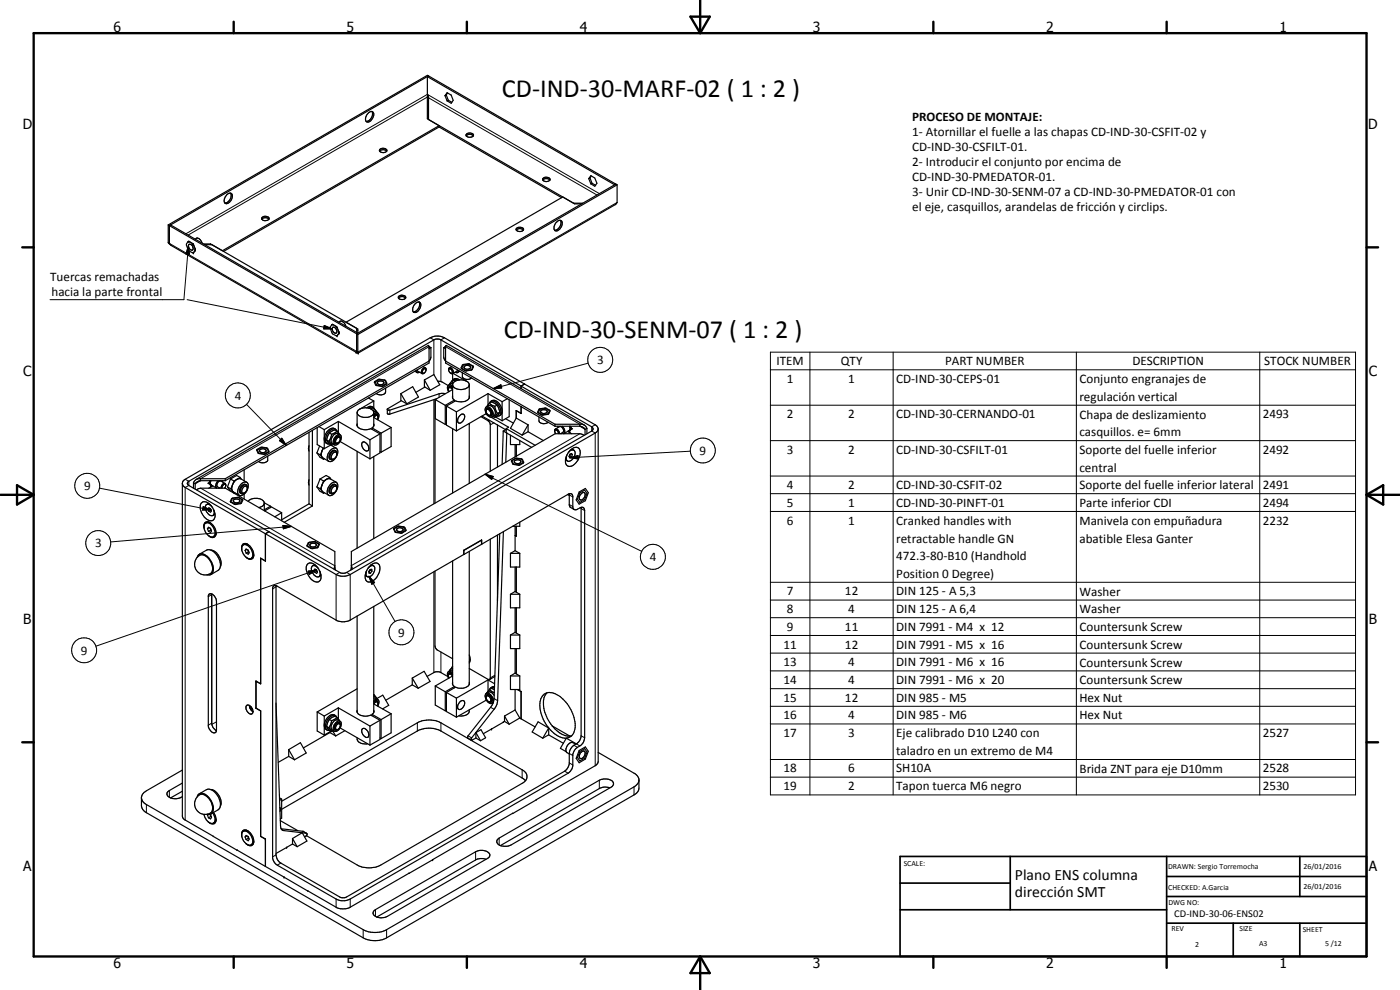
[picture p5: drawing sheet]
<svg xmlns="http://www.w3.org/2000/svg" width="420mm" height="297mm" viewBox="0 0 420 297" stroke-linecap="round" stroke-linejoin="round" font-family="sans-serif">
<g fill="none" stroke="#000" stroke-width=".35">
<path d="M110.6 33.9a.88 .88 0 0 1 1.1-.4 .88 .88 0 0 1 .5 1.1 1.94 1.94 0 0 1-2.2 1.9 1.98 1.98 0 0 1 .6-2.6zM111.6 33.4a2.17 2.17 0 0 1-1.7 3M128.3 23v5.3l.3 .9v6.7l43.5 25.1h2.8M128.3 23l56.2 32.5 .3-.3M128.3 29v6.6l3.5 2.1M128.4 28.6l-.1 .5M128.6 22.8l-.3 .2M128.6 22.8l56.2 32.4M128.6 22.8l-77.8 44.9M128.6 22.8l-.3-.2-77.8 44.9M131.8 38.1l36.8 21.2M131.8 37.7l-65.1 37.5-3.5-2"/>
<path d="M131.8 37.7v.4M131.8 38.1l-64.7 37.3M133.6 28.7l.6-.9 1.2 .7 .6 1.6-.6 .9-1.2-.7M133.6 28.7l.6 1.6M133.9 28.5l-.3 .2M133.9 28.5l.6 1.6M134.3 27.9l-.4 .6M134.5 30.1l1.1 .6M134.5 30.1l-.3 .2M68.1 58.3a.86 .86 0 0 1 1-.4 .86 .86 0 0 1 .7 .9 1.96 1.96 0 0 1-2.2 2.2 1.98 1.98 0 0 1 .5-2.7zM69.2 58a2.17 2.17 0 0 1-1.7 2.9M113.9 45.3a1.52 1.52 0 0 1 2.2 0"/>
<path d="M114 44.8a1.33 1.33 0 0 1 2.1 .5 1.2 1.2 0 0 1-1.2 .6 1.2 1.2 0 0 1-1-.9zM139.9 40.7a1.5 1.5 0 0 0 2.2 .1M139.9 40.7a1.2 1.2 0 0 1 1-.9 1.2 1.2 0 0 1 1.2 .6v.4M139.9 40.8a1.47 1.47 0 0 1 2.2 0M162.9 54l.7-.4h.7l.7 .4M162.9 53.6a1.2 1.2 0 0 1 1.2-.5 1.2 1.2 0 0 1 .9 .9 1.27 1.27 0 0 1-2.2-.3zM176.7 53.6l.6-.9 1.2 .7 .6 1.6-.6 .9-1.2-.7M176.7 53.6l.6 1.6M177.1 53.4l.6 1.6M177.1 53.4l-.4 .2M177.4 52.8l-.3 .6M177.7 55l1.1 .6"/>
<path d="M177.7 55l-.4 .2M184.8 55.2l-77.8 45M184.8 55.2l.4 .3M185.2 55.5v5.2l-.6 .7-77.1 44.4M185.2 55.5l-77.8 44.9M50.5 72.8l.5 .4M50.5 72.8l.3 .2M50.5 67.5v5.3M50.5 67.5l.3 .2M50.8 73l.1 .2M50.8 67.7l.4-.2 56.2 32.4M50.8 67.7v5.3"/>
<path d="M50.8 67.7l56.2 32.5M50.9 73.2l.5 .5 55.5 32M56.6 73.4a1.02 1.02 0 0 1 1.2 .4 1.02 1.02 0 0 1-.1 1.3 1.21 1.21 0 0 1-1.1-1.7zM57.8 73.1l-1.2-.7-.6 .8a2.47 2.47 0 0 0 2.1 2.7l.5-.8M57.8 73.1l.3 .3M58.1 73.4l.5 1.3M58.5 71.8a1.38 1.38 0 0 1 1.4-.1 1.38 1.38 0 0 1 .8 1.2M58.6 74.7v.4M58.6 74.7v.1M58.6 75v.1M61.1 73.2h2.1M61.4 73.4h2.2l43.4 25.1v1.2"/>
<path d="M63.2 73.2v.2M78.6 65.8a1.47 1.47 0 0 1 2.1 0M78.6 65.2a1.31 1.31 0 0 1 2.2 .5 1.34 1.34 0 0 1-2.3-.2zM154.9 69a1.52 1.52 0 0 1 2.1 0M155 68.6a1.37 1.37 0 0 1 2.1 .2 1.25 1.25 0 0 1-1.1 .7 1.25 1.25 0 0 1-1.1-.8zM167 66.7a.93 .93 0 0 1 .8-.6 .93 .93 0 0 1 .9 .6 2.14 2.14 0 0 1-2.1 2.5l-.3-.3v-.8zM168.2 66.1a2.22 2.22 0 0 1-1.8 3M174.6 61.2h-2.1l-3.6-2.1-65.1 37.6 3.6 2v1.2M99.6 97.4l-.5 1.1a2.57 2.57 0 0 0 1.8 2.3h.3l.5-.8M99.9 98.2a1.08 1.08 0 0 1 1 .6 1.08 1.08 0 0 1-.1 1.2 1.24 1.24 0 0 1-.9-1.8zM99.9 97.4l1 .6M99.9 97.4h-.3"/>
<path d="M100.9 98l.3 .3M101.2 98.3l.5 1.4M101.7 96.6l.9-.2 .6 .4 .6 1.1M101.7 99.6v.4M101.7 99.6l.1 .2M101.8 99.9l-.1 .1M107 98.9l.4 .2M107.4 99.9l-.4 .3M119.6 89.5a1.48 1.48 0 0 1 2.1 0M121.7 89.4l-.4 .4-.5 .1-.8-.1-.4-.3M121.7 89.4a1.16 1.16 0 0 0-.8-.9 1.16 1.16 0 0 0-1.2 .4l-.1 .6M124.5 91.2a.95 .95 0 0 1 1.4-.6 .95 .95 0 0 1 .3 1.4 1.63 1.63 0 0 1-2.2 1.6 2.03 2.03 0 0 1 .5-2.4z"/>
<path d="M125.8 90.6a2.24 2.24 0 0 1-1.8 3M106.9 105.7h.1M107 105.5l-.1 .1M107 105.6h.1M107 105.5l-.1 .2M107 100.2v5.3M107 100.2l.4 .2M107.1 105.5l-.2 .2M107.1 105.5l.4 .4M107.4 100.4v5.3l-.4-.2M107.4 105.7l.1 .1M107.5 105.8h.1"/>
<path d="M110.6 119.4l1.6 .9M112.5 114.5a2.61 2.61 0 0 1 3.2-.3l.4 .8-.1 .2a2.58 2.58 0 0 1-3.3 .3l-.4-.8zM112.6 114.6l1.2-.7 1.7 .2 .4 1-1.2 .7-1.6-.2zM113.3 114.7a1.16 1.16 0 0 1 1.9 .2 1.05 1.05 0 0 1-1 .6 1.05 1.05 0 0 1-.9-.8zM115.7 116.5v1.1a1.87 1.87 0 0 1-2.8 .5M120.3 118.1l3.6-2.1 1.7 3.1-3.5 2.1M120.3 118.1l1.8 3.1M120.3 118.1v2l1.8 1.1M124.5 111.4l.6 .4M124.8 111.2l.4 .6M125.2 111l.2 .4 1.2 .7M125.9 111.7l-.7 .1"/>
<path d="M126.8 110.7l.8-.4a1.07 1.07 0 0 1 .1 1.2 1.07 1.07 0 0 1-1.1 .6l-.2-.6zM126.9 110l.8 .4M127.4 114l2.8-1.6 1.8 3-2.9 1.7M127.4 114l1.7 3.1M127.4 114v2l1.7 1.1M127.5 116.1l-2.7 1.6M127.8 110.8a.8 .8 0 0 0-.9 .2 .8 .8 0 0 0 0 1l.4-.1M128.7 103.8l.1 5.1-61.2 35.3M128.8 108.3l-61.2 35.3M129.3 104.3v2.9l-.5 1.1M129.3 104.3l-.7-.7-69.7 40.2M129.3 104.3h-.3l-.2 .3"/>
<path d="M130.5 119.8v31.2M130.6 119.9l3 1.7M130.6 119.9v5.7l3 1.7M131.1 119.6l-14.1 4.6-.7-.1v-1.4l4.2-2.5M131.3 114.4h.4a5.3 5.3 0 0 1 2.8 1.3M133.3 104.3h.3l.1 .3M133.3 104.3h-.1v2.9l.5 1.1M133.5 104.3h.1M133.6 118.1l-1.8 .1-14.8 4.9-.8-.2M133.7 108.3l32.9 19M133.8 103.9l-.5 .4M134.6 116.6a.71 .71 0 0 1 .7-.3 .71 .71 0 0 1 .5 .6l-5.2 3"/>
<path d="M134.7 111l.1-.3a.87 .87 0 0 1 .8 .4 .87 .87 0 0 1 0 .9 .93 .93 0 0 1-.9-.6 .93 .93 0 0 1 .4-1.1 1.19 1.19 0 0 1 .7 1.8M134.8 116h.5l.5 .4M134.8 116l-.2 .4 .2 1.1M134.8 116h.1M135.2 116l.5 .2M135.2 111.9l.6 .2M135.5 114.5l-.7 1M135.5 114.5l.5 .4M135.5 110l-.6 .4M135.8 119.3l.5 .8M135.8 112.1v1.9M135.8 118.8v.2"/>
<path d="M135.8 115.9l-.6-.4a.89 .89 0 0 0-.9 .5 .89 .89 0 0 0 .1 1l.3 .6M135.8 115.2l-.3-.1-.8 .5M136 112l4.1 2.4M136 113.9l1-.3 .9 .4M136.8 114.3l-.6-.2-.7 .4M137.3 111l-.1 .3-1.4 .8M137.4 114.1l-.5-.3a.91 .91 0 0 0-1.3 .6M137.7 111.2l-.1 .3a.62 .62 0 0 1-1 .2M138 111.4l-.6 .4M138.8 111.8v1.2a1.74 1.74 0 0 0 2.7 .4M138.8 109.5l.3-.2a2.57 2.57 0 0 1 3 .6l-.4 1-.3 .1a2.43 2.43 0 0 1-2.9-.5zM139 109.5l1.7-.2 1.2 .7-.4 1-1.7 .2-1.2-.7z"/>
<path d="M139.3 110a1.03 1.03 0 0 1 1.1-.4 1.03 1.03 0 0 1 .8 .8 1.12 1.12 0 0 1-1.9-.2zM140.1 114.4a2.79 2.79 0 0 0-4.3 1v4M140.1 114.4a1.09 1.09 0 0 1 .7 1.2 1.09 1.09 0 0 1-.9 .9 3.1 3.1 0 0 1-4.1-.9M140.8 115.4v4M140.8 118.8a1.81 1.81 0 0 1-2.3 1.8l-1.8-.3-2.7 1.5M146.5 118.1l4.2 2.4M146.5 118.1l-9.5 5.5M146.5 118.1v3.4M152.3 119.6l-1.6 .9M152.8 119.9v5.1l-2.1 1.2M157.4 115.2l-1 .7v.7M157.4 115.2l-1 .6v.8"/>
<path d="M157.4 115.2v.1M78 135a1.11 1.11 0 0 1 1.9 .3 1.22 1.22 0 0 1-2 0zM80.2 134.5l.4 1-1.2 .7M80.2 134.5l-1.7-.2-1.3 .7 .5 1 1.7 .2M80.2 134.5l-.2-.1a2.57 2.57 0 0 0-2.9 .6l.4 1 1.9 .3M80.2 134.5l.5 .9-.1 .2-1.2 .7M80.3 136.9v1.3a1.97 1.97 0 0 1-2.7 .3M92.7 129.8v21.4M92.7 133.7l-.1 .9 .1 .8M93.8 129.1v22.7M95.1 135.9l.9 1.3 1.1 .6M95.1 135.9l1.1 .6"/>
<path d="M95.2 128.3v5.1l2.1 1.2M95.7 128l1.6 .9M95.9 133.8l-.8 2.1M96.2 136.5l.9 1.3M96.6 135.3a1.71 1.71 0 0 0 .3 2.1l1.8 1M96.6 135.3l-.4 1.2M97 134.4l-.4 .9M97.1 134.5l-.5 .8M97.3 128.9v5.7M97.3 131.8l.5 1.1M97.4 137.7l-.3 .1M97.8 132.9l.4 .2"/>
<path d="M97.9 132.8l.5 .4h.5M98 132l.8 1.2 .7 .4M98 132l.7 .4M98.7 132.4l.8 1.2M98.8 129.9l-.8 2.1M98.8 129.9l.7 .4M99.1 135.2l.5-.5a1.08 1.08 0 0 1 1.5-.1 1.08 1.08 0 0 1 .2 1.4 2.49 2.49 0 0 1-2.6 2.4 2.3 2.3 0 0 1 .4-3.2zM99.2 133.5l1.7 1M99.3 133.5v.1M99.3 133.5l-2 1.1M99.5 130.3l-.2 .9-.6 1.2M100.1 133.3l-.6 .3"/>
<path d="M100.2 137.7l-.9 .2M100.4 132.3l.1 .7M100.4 132.8l.1 .1M100.5 131.9l-.2 .7M100.5 133l.1 .1M100.6 131.6l-.2 .6M100.7 131l.6-.5h.8a1.99 1.99 0 0 1-1.8 2.9 1.96 1.96 0 0 1 .4-2.4zM100.7 128.8a2.05 2.05 0 0 0-3 1.4l-.4 1.3M100.7 128.8a2.77 2.77 0 0 0-3 2.9l.2 1.1M100.7 128.8l.4 .5M100.8 135.3a1.64 1.64 0 0 0-1.7 .5 1.64 1.64 0 0 0-.3 1.7l.5 .4M100.8 135.3a1.72 1.72 0 0 0-1.5 2.6"/>
<path d="M100.8 135.3l.3 .9M101.1 136.2l-.2 .7-.7 .8M101.1 136.2a.56 .56 0 0 0-.4-.6 .56 .56 0 0 0-.7 .3 1.21 1.21 0 0 0-.3 1.9l.5-.1M101.1 129.3a1.5 1.5 0 0 0-1.9 .3l-.4 .3M101.1 131.1l-.4 .3M101.1 129.3l.4 .5M101.1 129.3l-.7 .6-.9 .4M101.5 126.4l-4.2 2.5M101.5 126.4l9.5 5.6M101.5 126.4v3.4M101.5 129.8l.4 .6M101.7 130.9h.1"/>
<path d="M101.7 130.9h-.4M101.7 130.9h-.4l-.8 .8M101.8 130.9a1.37 1.37 0 0 1 .1 1.4 1.37 1.37 0 0 1-1.2 .8l-.2-.2M101.8 130.9h.1M102.1 132.5l8.9 5.2M102.1 130.5a1.69 1.69 0 0 0-2.7 1.3l.2 1.2 .8 .5M102.1 131.6v-.2a.92 .92 0 0 0-1 .1 .92 .92 0 0 0-.4 .9l.1 .5h.6M107.1 127.6a3 3 0 0 0 4.2 1l2.7 1.6M107.2 123.8v4M107.2 135.4v29.1M107.2 127.2l-.1 .2M108.7 132.8a1.64 1.64 0 0 1 1.7 .6 1.64 1.64 0 0 1 .1 1.8 1.66 1.66 0 0 1-1.6-.7 1.66 1.66 0 0 1-.2-1.7z"/>
<path d="M111 132v5.7M111.2 122.7l.6-.3 .7 .4M111.7 128.4v.4M111.7 128.4l2.7 1.6M112 122.3l-1-.4-.9 .5M112 122.3l-.6-.2-.8 .4M112 122.3l.4 .5M112.2 124l-.2 .4a3.4 3.4 0 0 1-3.6 .7 1.24 1.24 0 0 1-1.2-1.2 1.24 1.24 0 0 1 1-1.3 2.96 2.96 0 0 1 3.9 .9l.1 4.3M112.2 120.3v2M112.2 136.9v24.7M112.2 127.2v.6M112.2 127.8l-.5 .6"/>
<path d="M112.2 125.3l5.2 3M112.2 120.3l-4.3 2.5M112.2 123.5l1.2 .5M112.2 124.2a.86 .86 0 0 1 1.1-.3 .86 .86 0 0 1 .4 1.2l-.3 .8M112.5 122.8l.7 1M112.5 122.8l-.5 .4M112.8 124.3h.2M112.8 124.3l-.6 .5M112.8 124.3l-.6 .4M113 124.3a.99 .99 0 0 1 .2 1.6M113 124.3l.2 .1M113.4 125a.64 .64 0 0 0-.7-.4 .64 .64 0 0 0-.5 .7"/>
<path d="M114 130.2l-3 1.8M114 130.2v5.7l-3 1.8M114 135.5l.4 .2M114.4 130v5.7M117.4 128.3l-3 1.7M117.4 128.3v5.7l-3 1.7M133.6 121.6v5.7M134 121.8l3 1.8M134 127.1l-.4 .2M134 121.8v5.8l3 1.7M135.8 128.6v19.3M136.3 120.1v.3"/>
<path d="M136.3 120.1l-2.7 1.5M137 123.6v5.7M138 124.7a.82 .82 0 0 1 1.2-.4 .82 .82 0 0 1 .2 1.2 1.4 1.4 0 0 1-1.9 1.3 1.84 1.84 0 0 1 .5-2.1zM140.8 127v18M144.3 125l2.3 1.4 .5 .9v14.1M144.7 124.8l7.2 4.2M145.7 124.2l.5 .3M145.7 122.3a1.54 1.54 0 0 1 2.2 1.1l.1 1.1a.85 .85 0 0 1-.7 .7 .85 .85 0 0 1-.8-.4 2.44 2.44 0 0 1-.8-2.5zM145.9 123.2a.6 .6 0 0 1 .6-.4 .6 .6 0 0 1 .6 .6 .7 .7 0 0 1 .2 .7 .7 .7 0 0 1-.5 .5M146 124.1l-9 5.2M146 122.1a1.48 1.48 0 0 1 2.4 .8 1.37 1.37 0 0 1-.8 2.2M146.2 122.5a1.4 1.4 0 0 0 .6 2.1"/>
<path d="M146.2 122.5l.5 .1M146.2 122.5l-.1 .1M146.7 122.5l.1 .1M146.7 122.6l.7 .6M146.8 124.6l.6 .1M146.9 122.7l.4 .4M146.9 120.9a1.19 1.19 0 0 1 1-.7 1.19 1.19 0 0 1 1.1 .7 3.2 3.2 0 0 1 1 3.7l-.2 .2M146.9 121l-.8 1M146.9 121l1.6 .9M146.9 121l.6-.4 1.7 .9M147.4 123.1l.3 1.1-.3 .5M147.4 120.4a1.86 1.86 0 0 1 2.7 1.1l.6 1.6"/>
<path d="M147.4 125.2l5.2 3-.7 .4M147.5 123.4l.2 .7M147.6 124.2l-.2 .5M147.9 125l.6 .2M148.5 121.9l.8 2.1M148.7 125.1l2 1.1M149.2 121.5l.8 2.2M149.2 124.8l-.7 .4M149.2 121.5l-.7 .4M149.3 124l-.8 1.2M149.3 127.5v12.6M149.8 124.8h-.7"/>
<path d="M150 123.7l-.8 1.1M150 123.7l-.7 .3M150.7 120.5v5.7M150.7 123.5l-.2 .7-.7 .6M151 129.3l1.1 .6-.3 8.8M151 129.3l-.3 10M151.8 125.6l2.3 1.4M151.8 128.9l-.8 .4M151.9 128.6v1.2l7.6 4.4M151.9 128.6l8.7 5M153.2 130.6v2.8h2.8v-1.2M153.6 138.1a2.57 2.57 0 0 1 3.1-.3l.5 .9-.1 .2a2.61 2.61 0 0 1-3.2 .3l-.4-.8z"/>
<path d="M153.6 138.3l1.2-.8 1.7 .3 .5 1-1.3 .7-1.6-.3zM154.4 138.3a1.11 1.11 0 0 1 1.9 .3 1.16 1.16 0 0 1-2-.2zM154.6 133.4v3.7M154.9 123.2v2.2M154.9 133.4v3.5M154.9 123.2l1.5 .8M154.9 125.4l-1.7 3.1 3.5 2.1M154.9 125.4l3.6 2.1M155 123.2h-.1M156.4 122v2M156.4 124h.1M156.4 122v2.1l-1.5-.9"/>
<path d="M158.5 129.5l4.6 2.7M158.5 127.5l-1.8 3.1M158.5 129.5l-1.8 1.1M158.5 127.5v2M161.7 125.1v1.1a1.77 1.77 0 0 0 2.8 .5M161.7 122.8l.4-.2a2.48 2.48 0 0 1 2.9 .6l-.3 .9-.3 .2a2.61 2.61 0 0 1-3-.6zM162 122.8l1.7-.2 1.2 .6-.4 1-1.7 .3-1.2-.8zM162.3 123.2l.5-.3h.8a.54 .54 0 0 1 .6 .5 .54 .54 0 0 1-.6 .6 .8 .8 0 0 1-.9 0 .8 .8 0 0 1-.4-.8zM166.4 129.4l.1-.5a1 1 0 0 1 1.1 .1 1 1 0 0 1 .3 1.1M166.6 127.9h7.4M166.6 127.3v.6M166.6 127.3h7.4"/>
<path d="M166.7 128.7l1.4-.8 .3 .1a1.31 1.31 0 0 1 .7 1.5l-.9 .6M166.8 130.1a.66 .66 0 0 1-.4-.6 .66 .66 0 0 1 .4-.6l.6 .5 .1 .7M167.5 127.9l-.1 .4M168.4 130l.2 .1M168.8 127.9a1.57 1.57 0 0 1 .4 2.2l2.2-1.4M169.7 137.7l.6 .6M170.1 136.5l-.1 .3M170.4 129.5l1.1 .6M170.5 129.4l.5 .3M170.5 135.8a1.05 1.05 0 0 1 1.1-.8 1.05 1.05 0 0 1 1 .9 2.27 2.27 0 0 1-2.2 2.4l-.4-.4v-1.1M170.9 129.3h-.3M170.9 129.6l.1 .1"/>
<path d="M170.9 129.2h.1M171 136.8h-.2M171 136.8l.5 .3M171 129.7h.1M171.1 135.1a1.66 1.66 0 0 1 3 0 4.3 4.3 0 0 1-3.2 4.9 1.61 1.61 0 0 1-1.2-2.4l.7-1.5zM171.1 127.9l.3 .5M171.1 136.3l-.1 .5M171.4 136.1l.4 .3M171.4 128.4v.3M171.4 128.7l-.5 .6M171.4 128.4l-.4-.5 .1 .7-.2 .7M171.4 134.9l.8 .1"/>
<path d="M171.6 128.6l.2 .1M171.8 136.4l-.3-.3-.5 .2-.2 .7 .2 .3 .5-.2M171.8 136.4l-.3 .7M174 127.3l1.3 .2M174 127.3v.6M174 127.9l.7 .2 .9 .7M175.3 130.6l-1.3-.5h-7.4l-61.2 35.4-.1 5.5M175.3 127.5l-41.5-23.8-.1 5.2 32.9 19M175.3 127.5l.8 1M175.6 128.8v1.6M176.1 128.5v1.6M176.1 128.5l-.5 .3"/>
<path d="M179.5 128.7v99.8l-.1 .5-.8 .7-17.7 10.3M179.5 128.7l-.2 .7-.7 .5-73.5 42.5a4.5 4.5 0 0 1-4.2 0l-45.3-26.1-.7-.6-.2-.7M179.5 128.7l-.2-.7-.7-.5-45.2-26.2a4.6 4.6 0 0 0-4.3 0l-73.5 42.5-.7 .6-.2 .6M54.7 145l.1 100.3 .5 .6 24.4 14.1M58.1 144.8v1.7M58.1 144.8l.5 .4M58.6 145.2v1.6M58.9 143.8l-.8 1M59 146.9l1.2-.4h7.4l32.9 19 .2 5.6M60.2 144.2l-.9 .3-.7 .7M60.2 143.6v.6M60.2 144.2h7.4"/>
<path d="M61.7 157a2.1 2.1 0 0 1 2.5 1.6 1.74 1.74 0 0 1-.2 2.4M61.7 157a2.85 2.85 0 0 0 1.4 4h.9M62.3 158.6l.3-.4 .6 .3 .3 .8-.3 .5-.6-.4M62.3 158.6l.3 .8M62.4 152.7l.3-.3 .5 .3 .2 .6-.2 .4-.5-.3M62.4 152.7l.3 .7M62.6 156.7l-.9 .3M62.6 156.7h.3M62.7 156.6a3.2 3.2 0 0 1 1.8 4.4 1.36 1.36 0 0 1-2-.3M62.7 156.6a1.21 1.21 0 0 0-1.4 .4 1.21 1.21 0 0 0-.1 1.5M62.7 144.9l-.3 .1M62.8 158.3l-.5 .3"/>
<path d="M62.8 151.2l-.8 .2M62.9 144.9l.4 .7M62.9 144.7l.4-.5-.1 1M62.9 144.7v.2M62.9 144.9l.2 .3M62.9 152.5l-.5 .2M63.1 158.5l.1 .5M63.1 144.2l-.2 .5M63.1 152.6l.1 .5M63.1 145.2l.3 .3M63.1 146h.1M63.2 159l.2 .1"/>
<path d="M63.2 159l-.6 .4M63.2 151.7a.89 .89 0 0 0-.9-.4 .89 .89 0 0 0-.7 .7 2.32 2.32 0 0 0 2.2 2.7l.5-.7-.1-.8M63.2 153.1l.2 .1M63.2 153.1l-.5 .3M63.3 151.7l.9 1.5M63.3 145.6l.3 .1M63.3 145.9l-.1 .1M63.4 145.6h-.1M63.4 145.5v.1M63.7 152.1a2.64 2.64 0 0 0-2.9-1.5 2.2 2.2 0 0 0-.4 3 3.4 3.4 0 0 0 3.4 2.6 2.2 2.2 0 0 0 .4-3M63.7 145.7l-.5 .3M63.9 145.8l-1.3 .7"/>
<path d="M64.1 152.9l.1 .3M64.5 154.1l-.6 .6M65.4 144.2a1.5 1.5 0 0 0-.3 2.3l-1.9-1.3M65.8 146.3l-.2 .2M66.7 144.2l.1 .5M67.6 145.1l-1.3-.8a1.18 1.18 0 0 0-1 1.7l.7 .5M67.6 143.6h-8.1l-.6 .2M67.6 143.6v.6M67.8 145.6l-.2-.3a.97 .97 0 0 0-.9 1.2M67.8 145.5l-.1-.3a.98 .98 0 0 0-1.1 .2 .98 .98 0 0 0-.2 1.1M67.8 145.5l-.4 1M68.3 146.1l.9 1.3"/>
<path d="M68.3 146.1l1 .6M69.2 143.7l-.9 2.4M69.2 143.7l1 .6M69.3 146.7l.5 .7M69.5 149.6l2.2-.3 1.1 .7-.5 1a2.55 2.55 0 0 1-3.1-.4zM69.8 145.5l-.3 .9 .3 1M69.8 147.4l2 1.2M69.8 147.4l.4 .6M69.8 145.5l-.5 1.2M69.8 149.6l1.6-.3 1.3 .7-.5 1-1.7 .2-1.2-.7zM70.1 150a1.21 1.21 0 0 1 1.9 .3 .98 .98 0 0 1-1.1 .6 .98 .98 0 0 1-.8-.9zM70.2 144.3l-.4 1.2"/>
<path d="M70.5 147.9l-.2 .1M72.1 143.3l-1.1-.6-1.8 1M72.1 143.3l.3 .5M72.1 143.3l-1.9 1M72.3 145.3a1.19 1.19 0 0 1 1.7-.6 1.19 1.19 0 0 1 .5 1.6 2.4 2.4 0 0 1-2.8 2.3 2.44 2.44 0 0 1 .6-3.3zM73.3 141v3.3M73.3 148.3v1.4M73.9 145.5a1.61 1.61 0 0 0-2.1 1.8l.2 .6 .4 .2M73.9 145.5a1.74 1.74 0 0 0-1.6 2.5l.5 .2 .6-.3M73.9 145.5a1.53 1.53 0 0 1-1.1 2.5 1.28 1.28 0 0 1 0-1.5 1.28 1.28 0 0 1 1.3-.5l.1 .2M74 144.7l-1.7-1a2.25 2.25 0 0 0-2.5 1.8M74.5 150.4a3.3 3.3 0 0 1 4.8 .3 1.55 1.55 0 0 1-1.6 1.6"/>
<path d="M79.3 150.8l1.9 1.1M79.3 151v2.2M79.4 153.3l2.1-1.2 3 1.7M80.7 159.5l-24-13.8a.67 .67 0 0 1-.5-.7 .67 .67 0 0 1 .5-.6l73.7-42.5 .6-.2 1.1 .2 45.5 26.2a.69 .69 0 0 1 .4 .6 .69 .69 0 0 1-.4 .6l-74.1 42.7-1.4-.1-21.4-12.3-1 .5M80.7 159.5v.1M80.7 159.5l-1 .6M81.2 151.9l-1.9 1.1M81.2 151.9v.4M84.5 153.8v2.5M84.5 153.8l-2 1.3M92.7 151.2l1.1 .6M92.7 151.2l-8.2 4.8"/>
<path d="M92.7 143.9l-.1 .9 .1 .8M93.8 151.8l-8.5 4.9M95.1 146.1l.9 1.3 1.1 .6M95.1 146.1l1.1 .6M96 143.7l-.9 2.4M96 143.7l1.1 .6M96.2 146.7l.4 .7M96.6 145.5l-.2 .9 .2 1M96.6 147.4l2.1 1.2M96.6 147.4l.5 .6M96.6 145.5l-.4 1.2M97.1 144.3l-.5 1.2"/>
<path d="M97.4 147.9l-.3 .1M98 143.8l1.1-.1 1.8 1M98 143.8l-.9 .9-.5 .8M98 143.8l-.9 .5M99 143.3l-1.1-.6-1.9 1M99 143.3l.3 .5M99 143.3l-1 .5M99.1 145.4a1.26 1.26 0 0 1 2.1-.3v1.5l-.8 1.5a1.15 1.15 0 0 1-1.2 .6 1.15 1.15 0 0 1-1-.8l.2-1.3zM100 146.1a.56 .56 0 0 1 .7-.3 .56 .56 0 0 1 .4 .6 1.24 1.24 0 0 1-1.6 1.4 1.73 1.73 0 0 1 .5-1.7zM100.2 147.9l-.4 .2h-.5M100.8 145.5a1.64 1.64 0 0 0-1.7 .5 1.64 1.64 0 0 0-.3 1.7l.5 .4M100.8 145.5l.3 .9"/>
<path d="M100.8 145.5a1.72 1.72 0 0 0-1.5 2.6M118.3 158.7l1.2-.8 1.7 .3 .4 1-1.2 .7-1.7-.3zM118.3 158.5a2.64 2.64 0 0 1 3.2-.3l.4 .8-.2 .3a2.7 2.7 0 0 1-3 .4l-.6-1zM119.2 158.6a.92 .92 0 0 1 1.1-.4 .92 .92 0 0 1 .6 1.1 1.04 1.04 0 0 1-1.8-.6zM151.1 159.5l-1.8 51.1-.8 1.9-7.1 9v.5l.2 .1 1.2-.7M154.6 157.9v7.3M154.9 157.9v3l-.3-.2M156 156.7v1.2h-2.1M170.3 148.4l.5 .3M170.8 148.1v3.5l.3 .5 1.2 .8M173.8 147.6l1.9-1 .9 1.2-.9 2.4-1.9 1.1-.9-1.3zM174 147.9l1.5-.8 .7 1-.7 1.8-1.5 .8-.7-1z"/>
<path d="M174.2 148.4a.76 .76 0 0 1 .6-.6 .76 .76 0 0 1 .8 .4 1.57 1.57 0 0 1-1.5 1.8l-.2-.6zM174.4 152.2v68.6a3 3 0 0 1-1.4 2.4M59 167.4a2 2 0 0 1 3.5 .2 3.3 3.3 0 0 1 .6 4.5 3.2 3.2 0 0 1-3.9-.7 3.2 3.2 0 0 1-.2-4zM59.2 167.3a1.62 1.62 0 0 1 1.3-1.2 1.62 1.62 0 0 1 1.6 .7 4.1 4.1 0 0 1 1.4 5.5l-.5 .2h-.8M59.8 166.3l2.1-1.2a3.1 3.1 0 0 1 3.5 2 3.2 3.2 0 0 1 0 4.1l-2.1 1.2M62.7 178.4a1.56 1.56 0 0 1 2.1 1.2l.2 .9v38.5a.83 .83 0 0 1-.6 .9 .83 .83 0 0 1-1-.4l-.6-.8-.3-.9v-39zM63.3 165.1a3.9 3.9 0 0 1 2.8 5M63.6 178.2l-.1 38.8a2.67 2.67 0 0 0 1.5 2.2M64.8 160.1l-.3 .6-.5 .3M73 163.5a2.44 2.44 0 0 1 2.8 2.4v.9l-.4 .8M73 163.5l-.4 .5-.1 .9M73.6 165.1l.3-.4 .6 .4 .3 .8-.3 .4-.6-.4"/>
<path d="M73.6 165.1l.3 .8M73.9 163.2l-.9 .3M73.9 163.2l.5 .2M74 163.2a1.13 1.13 0 0 0-1.3 .2 1.13 1.13 0 0 0-.2 1.2 2.8 2.8 0 0 0 2.9 3M74 163.2a3.4 3.4 0 0 1 1.8 4.4 1.41 1.41 0 0 1-2-.4M74.1 164.8l-.5 .3M74.4 165l.2 .6M74.6 165.6h.1M74.6 165.6l-.7 .3M76.1 166.7l-.3 .6-.4 .3M78.2 167.5h.1M79.7 160.1v8.3l-1.5-.9v37.7l-1.3-.8v8.1"/>
<path d="M82.9 175.7l-.1 80.8a3.2 3.2 0 0 0 1.5 2.5l17.8 10.2 1.4 .1 65.9-37.9a3.6 3.6 0 0 0 1.4-2.2v-3.1a3.4 3.4 0 0 1 2.2-2.9M92.2 169.3a1.97 1.97 0 0 1 3 .8 3.4 3.4 0 0 1 .6 4.3 2.48 2.48 0 0 1-3.2-1.6 3.1 3.1 0 0 1-.4-3.5zM92.5 162.9l.3-.2a2.61 2.61 0 0 1 3 .6l-.5 1a2.63 2.63 0 0 1-3.2-.5zM92.7 162.8l1.7-.2 1.3 .7-.5 1-1.7 .2-1.2-.7zM93 163.3a1.05 1.05 0 0 1 1.1-.4 1.05 1.05 0 0 1 .8 .8 1 1 0 0 1-1.1 .5 1 1 0 0 1-.8-.9zM93.9 169.7l.7 .1 .9 .7M94.3 171.1l.2-.4 .5 .3 .3 .7-.3 .3-.5-.3M94.3 171.1l.2 .6M94.6 169.5a1.29 1.29 0 0 0-1.2 .9 1.29 1.29 0 0 0 .4 1.4 1.5 1.5 0 0 0 2.4 .8l.1-.1M94.7 170.9l-.4 .2M94.9 170.9l.2 .5M95.1 171.4l.1 .1"/>
<path d="M95.1 171.4l-.6 .3M95.9 171.2l.2 1.2-.3 .6M100.5 169.8l-.2 1M105.4 169.7l.3 1.1M109.9 171.5l-.1 .9 .3 .6M110.1 171.2l-.2 .3M110.7 171.7l.5 .3M111.1 170.9v.2M111.1 171.1l-.4 .5M111.1 171.1l.5 .3M111.3 169.5l.5 .1a1.1 1.1 0 0 1 .6 1.6 2.26 2.26 0 0 1-1.9 1.9l-.9-.6M111.3 169.5a1.54 1.54 0 0 1 2.6 .3 4 4 0 0 1-3.4 4.8 1.83 1.83 0 0 1-.7-2.7l.5-1.1z"/>
<path d="M111.6 171.4v-.6l-.5 .1-.4 .5 .1 .6h.4M111.6 171.4l-.4 .6M112 169.7l-.6 .1-1 .7M130.5 171.4l.1 22.8 .5 .7 4.7 2.8M135.8 168.3v37.1M139.2 165.1v1.3M139.2 165.1h.1M139.2 166.4h.1M140.8 165.4v40M144.5 162.1h.1M144.5 163.3h.1M144.5 162.1l-5.3 3"/>
<path d="M144.5 162.1v1.2l-5.3 3.1M144.6 163.3v-1.3l-5.4 3.1M144.6 163.3l26.2-15.1 .6-.1 .5 .7v3.4a.86 .86 0 0 0 1.4 .6l.7-.4a.86 .86 0 0 1 1-.1 .86 .86 0 0 1 .5 .9v68.2a3.7 3.7 0 0 1-2.7 3.2l-.9 1.8-.2 4.1-.9 1.3-65.7 37.9a4.5 4.5 0 0 1-4.2 0l-17.7-10.1a3.1 3.1 0 0 1-1.4-2.2v-81a.81 .81 0 0 1 .6-.7 .81 .81 0 0 1 .8 .2l17.7 10.2a4.5 4.5 0 0 0 4.2 0l34.1-19.7M147.1 161.8l-.1 42M149.3 160.5v19.8M150 160.1l-1.8 49.9-.7 1.9-7.1 9v.6l1.1 .6M153.2 166v4.1h2.8v-4.1M153.2 178.3v4.1h2.8v-4.1M153.2 178.3h2.8M153.2 166h2.8M154.6 160.7l.3 .1M154.6 170.1v7.4"/>
<path d="M154.6 177.5l1.4 .8M154.6 177.5l-1.4 .8M154.6 165.2l1.4 .8M154.6 165.2l-1.4 .8M154.9 170.1v7.6M107.2 184.8v28.9M112.2 181.9v31.8M135.8 199.9l-.2 .5M140.8 196.5l.3 1.5M141 198l-.2 .6M141.1 198l-.3 .9M141.1 197.7l-.1 .3"/>
<path d="M153.2 190.5v4.1h2.8v-4.1M153.2 190.5h2.8M154.6 182.4v7.3M154.6 194.6v7.4M154.6 189.7l1.4 .8M154.6 189.7l-1.4 .8M154.9 182.4v7.5M154.9 194.6v7.6M74.9 211.7l-.4-.2a.87 .87 0 0 0-.8 .6 .87 .87 0 0 0 .3 1l.1 .3a1.05 1.05 0 0 0 1.6 .7l.2-.6M74.9 211.7l.3 1 .7 .8M74.9 211.7l.6 .5 .4 1.3M75.4 212.1l.4 .8"/>
<path d="M76.8 212.5h.1M76.8 212.5l1.4 .8M76.9 212.5l1.3 .8M78.2 213.3v37.7M78.2 205.1l-1.4-.8v8.2M82.8 210.9l1.5 37.6 .7 .7 7.1 .9-.1 .6-.6 .4M95.2 213.6v5.7l2.1 1.3M95.2 213.6l2.1 1.2M97.3 214.8v5.8M97.3 217.8l.2 .7 .7 .5M98 218l.8 1.1 .7 .4M98 218l.7 .4"/>
<path d="M98.7 218.4l.8 1.1M98.8 215.9l-.8 2.1M98.8 215.9l.7 .3M99 219.8l-8 4.6M99 219.6v.2M99 219.8l1.7 1M99.3 219.4l-2 1.2M99.5 216.2l-.8 2.2M99.9 219.4l-.4 .1M99.9 219.4l.8 1.4M100.1 219.2l-.2 .2M100.4 218.7l.2 .3"/>
<path d="M100.5 217.7l-.1 1M100.6 219h.1M100.7 217a.91 .91 0 0 1 1-.7 .91 .91 0 0 1 .7 .9 2.03 2.03 0 0 1-2.1 2.2 1.96 1.96 0 0 1 .4-2.4zM100.7 217.4l-.3 1.3M100.7 214.7a2.05 2.05 0 0 0-3 1.4l-.4 1.4M100.7 214.7a2.84 2.84 0 0 0-3 3v.6l.3 .6 .9 .2M100.7 214.7l.4 .6M101.1 215.3l.8 1M101.1 215.3l-1.6 .9M101.1 215.3a1.43 1.43 0 0 0-1.9 .3l-.4 .3M101.2 216.9l-.6 .7M101.4 218.9l-.8 .1"/>
<path d="M101.5 216.8h.3M101.5 216.8l-.2 .1M101.5 216.8l-.8 .5M101.5 212.4v3.4M101.5 212.4l-4.2 2.4M101.5 212.4l9.5 5.4M101.8 216.8a1.29 1.29 0 0 1-.4 2.1M101.8 216.8h.1M102.1 218.4l8.9 5.2M102.1 216.4a1.44 1.44 0 0 0-2.5 .8l-.2 1.4 .2 .3 .8 .5M102.1 217.5l-.1-.3a1.03 1.03 0 0 0-1.1 .5 1.03 1.03 0 0 0 .2 1.2h.3M103.5 219.2l-2.8 1.6"/>
<path d="M107.1 213.6a3 3 0 0 0 4.2 .9l2.7 1.6M107.2 213.1l-.1 .3M107.2 206.7l-12 6.9M108.7 218.7a1.62 1.62 0 0 1 2 1.8l-.2 .6a1.63 1.63 0 0 1-1.7-.6 1.63 1.63 0 0 1-.1-1.8zM111 217.8v5.8M111.7 214.3v.5M111.7 214.3l2.7 1.6M112.2 213.1v.7l-.5 .5M112.2 211.2l5.2 3M112.2 208.3l.2 .4M112.2 210.2a.86 .86 0 0 1 1.1-.3 .86 .86 0 0 1 .4 1.1l-.3 .9M112.2 209.5l.4-.1 .8 .4"/>
<path d="M112.2 208.6l.3 .2M112.5 208.8l.7 1M112.5 208.8l-.3 .2M112.7 210.3l-.5 .3M112.7 210.3l-.5 .4M113 210.2l.2 .1M113 210.2l-.3 .1M113.1 209.6l1.8-1 1.8 3-1.9 1.1M113.2 210.3l.2 .4-.2 1.1M113.4 210.9a.64 .64 0 0 0-.7-.3 .64 .64 0 0 0-.5 .6M114 216.1v5.8l-3 1.7M114 216.1l-3 1.7"/>
<path d="M114.4 215.9v5.7M117.4 214.2v5.7l-3 1.7M117.4 214.2l-3 1.7M123.7 205.5l-7.9 4.6M123.7 203.5l3.6-2.1 1.8 3.1-3.6 2M123.7 203.5l1.8 3M123.7 203.5v2M123.7 205.5l1.8 1M128.2 202.9l2.2-1.2 1.1-.2 .6 .2 2.3 1.3M130.6 205.8v5.7l3 1.8M130.6 205.8l3 1.8M133.6 207.6v5.7"/>
<path d="M134 207.8v5.7l3 1.7M134 213.1l-.4 .2M134 207.8l3 1.7M134.6 202.6l.2-.4h.4l.6 .6-5.2 3M134.7 201.5a1.3 1.3 0 0 0 0 2M134.7 201.5l1.1 .3M134.8 201.9h.5l.5 .4M134.8 201.9l-.2 .4 .2 1.1M134.8 201.9h.1M134.9 201.9h.4l.5 .3M135.5 200.4l-.7 1M135.5 200.4l.3 .3"/>
<path d="M135.8 205.2l.5 .8M135.8 204.8v.2M135.8 201.1l-1.1 .4M135.8 200.2l-.3 .2M136.3 206v.4M136.3 206l-2.7 1.6M137 209.5v5.7M138 210.6a.82 .82 0 0 1 1.2-.3 .82 .82 0 0 1 .2 1.2 1.4 1.4 0 0 1-1.9 1.2l-.1-.3a2.07 2.07 0 0 1 .6-1.8zM140.8 213a2.12 2.12 0 0 1-2.7 1.8h-.4M140.8 204.8a1.71 1.71 0 0 1-1.9 1.7h-1.2l-1-.3-2.7 1.6M140.8 200.6l5.7 3.2h.5M142.8 219.8l1.5-.9 1.4 2.5-1.5 .8"/>
<path d="M142.8 219.8l1.4 2.4M142.8 219.8v1.6M145.7 208.2a1.37 1.37 0 0 1 2 .9 1.17 1.17 0 0 1-.3 2 2.31 2.31 0 0 1-1.7-2.9zM145.9 209.2l.1-.2a1 1 0 0 1 1 .1 1 1 0 0 1 .3 1.1l-.2 .4h-.3M146 210.1l-9 5.1M146 208l.6-.3a1.35 1.35 0 0 1 1.7 1M146.1 208.4h.1M146.2 208.4a1.4 1.4 0 0 0 .6 2.2M146.3 208.4l.7 .3M146.3 208.4l.5 .1M146.3 208.4h-.1M146.5 204v3.4"/>
<path d="M146.5 204l-9.5 5.5M146.5 204l1.9 1.1M146.8 210.6h.6M146.9 208.6l.5 .4M146.9 206.9l-.8 1M146.9 206.9l1.4 .9M147.1 208.8l.6 1.2M147.4 209.2l.3 1M147.4 210.6h.1M147.5 218.7h.1M147.5 218.7l-2.4 1.4M147.6 210.1l-.2 .5"/>
<path d="M147.7 210.2l-.3 .4M147.9 210.9h.1M148 210.8l-.4 .2M148.4 206.4a1 1 0 0 0-1.5 .5M148.4 206.9l-.9-.4-.6 .4M148.4 206l-1 .4M148.5 203l-1.5 .9M151 216.7h.1M151.1 216.7h.1M151.1 216.7l-3.6 2M151.4 216.5l-.4 .2M151.4 214.8l1.4 2.5"/>
<path d="M151.4 214.8v1.7M151.4 216.5l1.4 .8M153.2 202.8v4.1h2.8v-4.1M153.2 202.8h2.8M154.6 206.9v6.1M154.6 202l1.4 .8M154.6 202l-1.4 .8M154.6 213l1.4 2.4M154.6 213l-3.2 1.8M155.3 206.9l1.1 .6M155.4 206.9l1 .6M156 215.4l.4 .2"/>
<path d="M156 215.4l-3.2 1.9M156.4 207.5v8.1M156.4 215.6h.1M156.4 207.5v8.2l4.2 2.4M156.4 207.5h.1M163 208.6a3.4 3.4 0 0 1 4.5 .1 11.5 11.5 0 0 1 5 10 3.1 3.1 0 0 1-5 2.2 11.3 11.3 0 0 1-5.4-10.4l.2-.9zM164.1 207.9a6.1 6.1 0 0 0-.3 6.5 9.8 9.8 0 0 0 6.5 6.5l1.3-.1M164.7 218.4l-1.8 3.1M164.7 218.4v2.1l-1.8 1M164.7 218.4l-3.2-1.8-1.8 3 3.2 1.9M165.7 217.8l5.3 3.1M54.7 234.9l-3.9 2.3a1.17 1.17 0 0 0-.7 1.3 1.17 1.17 0 0 0 1.2 .9"/>
<path d="M54.7 239a4 4 0 0 1-3.4 .4M54.7 237.4l-3.5 2M59.2 239.1a1.61 1.61 0 0 1 1.3-1.1 1.61 1.61 0 0 1 1.6 .7 4.4 4.4 0 0 1 1.6 5.2l-.4 .4-.9 .1M59.3 239a1.81 1.81 0 0 1 3 .1 4 4 0 0 1 1.1 4.7 3.2 3.2 0 0 1-4.2-.6 3.2 3.2 0 0 1 .1-4.2zM59.8 238.2l2.1-1.3a3.2 3.2 0 0 1 3.5 2 3.4 3.4 0 0 1 .2 3.9l-2.3 1.4M63.3 236.9a4 4 0 0 1 2.8 5M83.9 239.4l.6 .4M84.5 239.8v5.7l-.4 .2M84.5 239.8l-.6 .4M86.6 226.9l-3.1 1.8M86.6 224.9l3.6-2.1 1.7 3.1-3.5 2.1M86.6 224.9l1.8 3.1"/>
<path d="M86.6 224.9v2M86.6 226.9l1.8 1.1M107.2 221.4a2.27 2.27 0 0 0 3.1 1.8M114 221.4l.4 .2M142.8 221.4l1.4 .8M157.7 234.2l-.7-.6-24.7-14.3a7.8 7.8 0 0 0-7 0l-40.8 23.5M161 239.9h.1M161 239.9l-7.1 4.2M164.6 220.5l4.5 2.5M172.8 223.3l-1.2-.5a2.39 2.39 0 0 0-1.8 2.3l.2 .6 .8 .5M173 223.2l-3-1.7-1.8 3 1.7 1M173.8 225.2l1.9-1.1 .9 1.3-.9 2.4-1.9 1.1-.9-1.4z"/>
<path d="M174 225.5l1.5-.9 .7 1-.7 1.9-1.5 .8-.7-1zM174.2 225.9a.73 .73 0 0 1 .7-.6 .73 .73 0 0 1 .7 .6 1.6 1.6 0 0 1-1.5 1.7l-.2-.7zM179.5 225.8l11.5 6.7 .7 1.1 .1 2.9a2.47 2.47 0 0 1-1.5 2l-74.3 42.9a7.7 7.7 0 0 1-7 0l-65.7-38-.5-.5-.4-1.1v-2.6l.9-1.5 11.4-6.6M183 236.4l-1.4-.3-1.4 .3-30 17.3M191.8 234.2l-.4 .9-1.1 1-74.3 42.8a7.7 7.7 0 0 1-7 0l-65.1-37.5-.9-.7-.6-1.2M61.2 244.3v.1M62.2 244.3l.2 .1M62.3 244.6l.3 .8M62.4 244.3l-.1 .3M62.6 244.4l-.3 .2M62.9 244.3l.3 .2 .3 .8-.3 .4-.6-.3M63.1 244.4l.1 .6"/>
<path d="M63.2 245h.2M63.2 245l-.6 .4M63.8 243.9a2.15 2.15 0 0 1 .1 3.2l-1.3-.4M64 251h.1M64.1 243.8a2.37 2.37 0 0 1 .2 3.3 2.99 2.99 0 0 1-3.1-2.8M64.1 251h.1M64.8 246l-.3 .7-.5 .3M71.2 255.1h.1M72.5 249.9v1.1M73 249.4a2.77 2.77 0 0 1 2.8 3.6l-.4 .5M73 249.4l-.4 .5M73.6 251.1l.3-.4 .6 .3 .3 .8-.3 .5-.6-.4"/>
<path d="M73.6 251.1l.3 .8M73.8 253.2a1.32 1.32 0 0 0 1.8 .4 1.32 1.32 0 0 0 .5-1.8 2.91 2.91 0 0 0-3.1-2.7 2.94 2.94 0 0 0 .9 4.1l.8 .4 .7-.1M74.1 250.8l-.5 .3M74.4 251l.2 .5M74.4 249.3l-.7-.2-.7 .3M74.6 251.5h.1M74.6 251.5l-.7 .4M76.1 252.6l-.3 .6-.4 .3M78.2 251h.1M78.2 251l1.5 .8v8.2M79.7 260l5.6 3.3M84 242.3l.1 .3-.1 .9"/>
<path d="M84.1 246.2l5.3 3M84.4 248.7l6.5 .7M84.5 240.4l40.8-23.5a7.8 7.8 0 0 1 7 0l24.4 14.1a2.15 2.15 0 0 1 1.5 2 2.15 2.15 0 0 1-1.5 2l-42.4 24.5a7.8 7.8 0 0 1-7.1 0l-15.2-8.8M86.1 254.2l-3.3 1.9M87.8 253.2l-1.8 1.1M87.8 251.6l1.4 2.4M87.8 251.6v1.6M87.8 253.2l1.4 .8M87.8 251.6l2.9-1.7 1.4 2.4-2.9 1.7M90.9 249.4h.1M91 249.4l1 .7M129.9 257.9l-24.8 14.3a4.7 4.7 0 0 1-4.2 0l-8.5-4.9"/>
<path d="M145.9 257.8a3.8 3.8 0 0 0-3.2 .2l-29.6 17.2M149.6 251.6l30.3-17.5a3.2 3.2 0 0 1 4.2 .7 1.08 1.08 0 0 1-.7 1.4l-30 17.3a3.1 3.1 0 0 1-4.3-.9zM153.8 244.1h.1M153.9 244.1l-24.1 13.8M85.2 263.2l7.2 4.1M92.4 267.3h.1M112.3 273.3l30.4-17.7a2.84 2.84 0 0 1 4.3 1l-.1 .4-.6 .6-30.1 17.4a3.2 3.2 0 0 1-4.2-.9z"/>
</g>
<g fill="#000">
<circle cx="56.5" cy="72.5" r=".18"/>
<circle cx="56.7" cy="72.4" r=".18"/>
<circle cx="57.8" cy="73.1" r=".18"/>
<circle cx="58.1" cy="73.4" r=".18"/>
<circle cx="58.1" cy="75.9" r=".18"/>
<circle cx="58.6" cy="75.1" r=".18"/>
<circle cx="58.6" cy="74.7" r=".18"/>
<circle cx="99.6" cy="97.4" r=".18"/>
<circle cx="100.9" cy="98" r=".18"/>
<circle cx="101.2" cy="98.3" r=".18"/>
<circle cx="101.7" cy="100" r=".18"/>
<circle cx="101.2" cy="100.8" r=".18"/>
<circle cx="106.9" cy="105.7" r=".18"/>
<circle cx="107" cy="105.6" r=".18"/>
<circle cx="107.5" cy="105.8" r=".18"/>
<circle cx="107.5" cy="105.9" r=".18"/>
<circle cx="140.8" cy="127" r=".18"/>
<circle cx="171.5" cy="128.5" r=".18"/>
<circle cx="62.7" cy="144.9" r=".18"/>
<circle cx="76.9" cy="204.4" r=".18"/>
<circle cx="147.5" cy="218.7" r=".18"/>
<circle cx="79.7" cy="251.8" r=".18"/>
<circle cx="86" cy="254.3" r=".18"/>
<circle cx="129.8" cy="257.9" r=".18"/>
<circle cx="85.2" cy="263.2" r=".18"/>
</g>
<g fill="none" stroke="#000" stroke-width=".3">
<path d="M128.3 29.1l-71.8 41.4M128.6 29.3l50.5 29.2M179.9 58.1l-51.6-29.8-72.5 41.8M50.8 73l56.2 32.5M56.5 73.7l.3 2.6-1-.1zM56.5 73.7l-1.3 16.2h-40.2M185.2 60.7l-77.8 45M56.2 89.9l43.5 8.8M97.3 97.7l2.4 1h-2.6zM128.8 104l-68.6 39.6M129.1 101.3l1.1 .7v10.4M129.3 104.3l-.5 .3"/>
<path d="M130.2 119.9v31.3M131.8 118.2v1M133.2 104.3l.5 .3M133.4 101.3l-1.1 .7v12.5M133.7 104l40.3 23.3M148 116.6l2.3-1.2 .3 1zM176.5 109l-28.5 7.6M231.2 105.7h175.6v132.8h-175.6zM231.2 111h175.6M243.1 105.7v132.8M268 105.7v132.8M323 105.7v132.8"/>
<path d="M378.1 105.7v132.8M74 121.3l11.9 12.3M83.9 132.2l.7-.7 1.3 2.1zM84.6 131.5l1.3 2.1-2-1.4zM117 123.1v1.1M146.8 126l-.3 .2M148.2 126.9l-1.1 .6M171 137.3l2.5-.6 .1 1zM171.3 127.9l.3 .7-.7 1-.4-.2M174 130.1l-68.6 39.6M174 127.9l1.6 .9M178.6 127.5l-1 .6v1.2l1 .6v99.8"/>
<path d="M207.2 135.4l-36.2 1.9M231.2 121.6h175.6M231.2 132.2h175.6M29.9 146.5l33.4 6.5M55.6 143.8l1.1 .6v1.3l-1.1 .6v99.7M60.2 144.2l-1.6 1M60.2 146.5l40.3 23.3M61 152l2.3 1h-2.5zM62.9 144.2l-.2 .7 .6 1 .4-.2M84.9 157.6l2.5 .3-2.4 .8zM87.4 157.9l-54.2 4.7M145.6 142.3l2.4 .7-.4 .8z"/>
<path d="M145.6 142.3l47 23.1M170.8 151.4l1.1 .6M170.8 148.5l1.1 .6M174.4 152.6l1.1 .6M231.2 142.8h175.6M231.2 148.1h175.6M231.2 153.5h175.6M63.5 178.4l-1 .6M82.8 176.1l-1 .6M92.5 171.4l2.5-.4-2.2 1.3zM95 171l-66.2 22.9M101.9 171.7l-1 .7v13.7"/>
<path d="M104 171.7l1.1 .7v13.7M110.7 172.9l1.7 1.9-.8 .5zM110.7 172.9l7.9 13.6M130.2 171.6v30.2M231.2 174.7h175.6M132.3 195.6v6.2M231.2 180h175.6M231.2 185.3h175.6M231.2 190.7h175.6M231.2 196h175.6M63.5 217l-1 .6M65 216.6l-1.4 .7"/>
<path d="M125.3 216.9v2.4M132.3 216.9v2.4M147.2 212.2l1.1 .6M148.3 209.6l1 .6M148.5 202.6l-1.4 .8M231.2 201.3h175.6M231.2 206.6h175.6M231.2 211.9h175.6M231.2 217.2h175.6M50.8 237.2v2M140.5 220.8l1.1 .6M156.7 231v2.4"/>
<path d="M169.4 231.4l1.1 .6M170.8 228.9l1.1 .6M170.8 226.1l1.1 .6M172.2 223.6l1.1 .6M173 223.2l1 .6M174.4 220.8l1.1 .6M179.9 234.1v2.5M190.3 236.1v2.4M231.2 227.9h175.6M231.2 233.2h175.6M43.9 241.4v2.4M82.8 256.5l-1 .6"/>
<path d="M84.3 259l-1.1 .6M84.5 248.8l.7 .4M90.9 249.4l1.1 .6M142.7 255.6v2.4M149.8 251.5v2M100.9 269.7v2.5M105.1 269.7v2.5M109 278.9v2.5M112.7 272.9v2.1M116 278.9v2.5"/>
<circle cx="71.4" cy="118.7" r="3.7"/>
<circle cx="180.1" cy="108" r="3.7"/>
<circle cx="210.9" cy="135.1" r="3.8"/>
<circle cx="26.2" cy="145.8" r="3.7"/>
<circle cx="29.5" cy="163" r="3.8"/>
<circle cx="196" cy="167.1" r="3.8"/>
<circle cx="25.2" cy="195.1" r="3.8"/>
<circle cx="120.5" cy="189.7" r="3.8"/>
</g>
<g fill="none" stroke="#000" stroke-width=".71">
<path d="M10.1 9.9h400v277.1h-400zM70.1 6.5v3.4M140.1 6.5v3.4M207.2 5h5.8l-2.9 4.9zM210.1 0v9.9M280.1 6.5v3.4M350.1 6.5v3.4M6.7 74.2h3.4M410.1 74.2h3.5M.1 148.5h10M5.1 145.6l5 2.9-5 2.9zM410.1 148.5h10"/>
<path d="M410.1 148.5l5-2.9v5.8zM6.7 222.7h3.4M410.1 222.7h3.5M70.1 287v3.4M140.1 287v3.4M210.1 287v10M210.1 287l2.9 5h-5.8zM280.1 287v3.4M350.1 287v3.4"/>
</g>
<path d="M270.1 257h140v30h-140zM303.2 257v16M350.1 257v30M390.1 257v12M270.1 265h33.1M270.1 273h80M350.1 277h60M350.1 269h60M350.1 263h60M370.1 277v10M390.1 277v10" fill="none" stroke="#000" stroke-width=".51"/>
<path d="M56.5 73.7l.3 2.6-1-.1zM97.3 97.7l2.4 1h-2.6zM148 116.6l2.3-1.2 .3 1zM84.6 131.5l1.3 2.1-2-1.4zM171 137.3l2.5-.6 .1 1zM61 152l2.3 1h-2.5zM84.9 157.6l2.5 .3-2.4 .8zM145.6 142.3l2.4 .7-.4 .8zM92.5 171.4l2.5-.4-2.2 1.3zM110.7 172.9l1.7 1.9-.8 .5z" fill="#000"/>
<g font-size="7.9">
<text x="150.6" y="29.2">CD-IND-30-MARF-02 ( 1 : 2 )</text>
<text x="151.2" y="101.3">CD-IND-30-SENM-07 ( 1 : 2 )</text>
</g>
<g font-size="4.7">
<text x="304.6" y="263.9">Plano ENS columna</text>
<text x="304.6" y="269.3">dirección SMT</text>
</g>
<g font-size="4.2">
<text x="34" y="9.6">6</text>
<text x="104" y="9.6">5</text>
<text x="174" y="9.6">4</text>
<text x="244" y="9.6">3</text>
<text x="314" y="9.6">2</text>
<text x="384" y="9.6">1</text>
<text x="6.8" y="38.7">D</text>
<text x="410.6" y="38.7">D</text>
<text x="7" y="112.9">C</text>
<text x="410.8" y="112.9">C</text>
<text x="7" y="187.1">B</text>
<text x="410.8" y="187.1">B</text>
<text x="7" y="261.4">A</text>
<text x="410.8" y="261.4">A</text>
<text x="34" y="290.4">6</text>
<text x="104" y="290.4">5</text>
<text x="174" y="290.4">4</text>
<text x="244" y="290.4">3</text>
<text x="314" y="290.4">2</text>
<text x="384" y="290.4">1</text>
</g>
<g font-size="3.9">
<text x="273.8" y="36.4">PROCESO DE MONTAJE:</text>
<text x="273.8" y="40.9">1- Atornillar el fuelle a las chapas CD-IND-30-CSFIT-02 y</text>
<text x="273.8" y="45.4">CD-IND-30-CSFILT-01.</text>
<text x="273.8" y="49.9">2- Introducir el conjunto por encima de</text>
<text x="273.8" y="54.4">CD-IND-30-PMEDATOR-01.</text>
<text x="273.8" y="58.9">3- Unir CD-IND-30-SENM-07 a CD-IND-30-PMEDATOR-01 con</text>
<text x="273.8" y="63.4">el eje, casquillos, arandelas de fricción y circlips.</text>
<text x="15.1" y="84.4">Tuercas remachadas</text>
<text x="15.4" y="88.9">hacia la parte frontal</text>
<text x="179.2" y="109.3">3</text>
<text x="233" y="109.6">ITEM</text>
<text x="252.3" y="109.6">QTY</text>
<text x="283.6" y="109.6">PART NUMBER</text>
<text x="339.8" y="109.6">DESCRIPTION</text>
<text x="379.4" y="109.6">STOCK NUMBER</text>
<text x="70.4" y="119.9">4</text>
<text x="236.1" y="114.9">1</text>
<text x="254.6" y="114.9">1</text>
<text x="269" y="114.9">CD-IND-30-CEPS-01</text>
<text x="324" y="115">Conjunto engranajes de</text>
<text x="236.1" y="125.5">2</text>
<text x="254.6" y="125.5">2</text>
<text x="269" y="125.5">CD-IND-30-CERNANDO-01</text>
<text x="324" y="120.3">regulación vertical</text>
<text x="324" y="125.6">Chapa de deslizamiento</text>
<text x="379" y="125.5">2493</text>
<text x="324" y="130.9">casquillos. e= 6mm</text>
<text x="209.9" y="136.4">9</text>
<text x="236.1" y="136.2">3</text>
<text x="254.6" y="136.2">2</text>
<text x="269" y="136.2">CD-IND-30-CSFILT-01</text>
<text x="324" y="136.3">Soporte del fuelle inferior</text>
<text x="379" y="136.2">2492</text>
<text x="324" y="141.6">central</text>
<text x="25.2" y="147.1">9</text>
<text x="236.1" y="146.8">4</text>
<text x="254.6" y="146.8">2</text>
<text x="269" y="146.8">CD-IND-30-CSFIT-02</text>
<text x="324" y="146.9">Soporte del fuelle inferior lateral</text>
<text x="379" y="146.8">2491</text>
<text x="236.1" y="152.1">5</text>
<text x="254.6" y="152.1">1</text>
<text x="269" y="152.1">CD-IND-30-PINFT-01</text>
<text x="324" y="152.2">Parte inferior CDI</text>
<text x="379" y="152.1">2494</text>
<text x="236.1" y="157.4">6</text>
<text x="254.6" y="157.4">1</text>
<text x="269" y="157.5">Cranked handles with</text>
<text x="324" y="157.5">Manivela con empuñadura</text>
<text x="379" y="157.4">2232</text>
<text x="28.5" y="164.2">3</text>
<text x="269" y="162.8">retractable handle GN</text>
<text x="324" y="162.8">abatible Elesa Ganter</text>
<text x="195" y="168.3">4</text>
<text x="269" y="168.1">472.3-80-B10 (Handhold</text>
<text x="269" y="173.4">Position 0 Degree)</text>
<text x="236.1" y="178.6">7</text>
<text x="253.6" y="178.6">12</text>
<text x="269" y="178.6">DIN 125 - A 5,3</text>
<text x="324" y="178.7">Washer</text>
<text x="236.1" y="183.9">8</text>
<text x="254.6" y="183.9">4</text>
<text x="269" y="183.9">DIN 125 - A 6,4</text>
<text x="324" y="184.1">Washer</text>
<text x="119.5" y="191">9</text>
<text x="236.1" y="189.3">9</text>
<text x="253.6" y="189.3">11</text>
<text x="269" y="189.3">DIN 7991 - M4 x 12</text>
<text x="324" y="189.4">Countersunk Screw</text>
<text x="24.2" y="196.4">9</text>
<text x="235.2" y="194.6">11</text>
<text x="253.6" y="194.6">12</text>
<text x="269" y="194.6">DIN 7991 - M5 x 16</text>
<text x="324" y="194.7">Countersunk Screw</text>
<text x="235.2" y="199.9">13</text>
<text x="254.6" y="199.9">4</text>
<text x="269" y="199.9">DIN 7991 - M6 x 16</text>
<text x="324" y="200">Countersunk Screw</text>
<text x="235.2" y="205.2">14</text>
<text x="254.6" y="205.2">4</text>
<text x="269" y="205.2">DIN 7991 - M6 x 20</text>
<text x="324" y="205.3">Countersunk Screw</text>
<text x="235.2" y="215.9">16</text>
<text x="235.2" y="210.5">15</text>
<text x="253.6" y="210.6">12</text>
<text x="254.6" y="215.8">4</text>
<text x="269" y="210.6">DIN 985 - M5</text>
<text x="269" y="215.9">DIN 985 - M6</text>
<text x="324" y="210.5">Hex Nut</text>
<text x="324" y="215.8">Hex Nut</text>
<text x="235.2" y="221.1">17</text>
<text x="254.6" y="221.1">3</text>
<text x="269" y="221.2">Eje calibrado D10 L240 con</text>
<text x="379" y="221.1">2527</text>
<text x="269" y="226.6">taladro en un extremo de M4</text>
<text x="235.2" y="231.8">18</text>
<text x="254.6" y="231.8">6</text>
<text x="269" y="231.8">SH10A</text>
<text x="324" y="231.9">Brida ZNT para eje D10mm</text>
<text x="379" y="231.8">2528</text>
<text x="235.2" y="237.1">19</text>
<text x="254.6" y="237.1">2</text>
<text x="269" y="237.1">Tapon tuerca M6 negro</text>
<text x="379" y="237.1">2530</text>
</g>
<text font-size="3.1" x="352.4" y="275.2">CD-IND-30-06-ENS02</text>
<g font-size="2.4">
<text x="271.2" y="259.7">SCALE:</text>
<text x="350.6" y="260.8">DRAWN: Sergio Torremocha</text>
<text x="391.2" y="260.6">26/01/2016</text>
<text x="350.6" y="267">CHECKED: A.Garcia</text>
<text x="391.2" y="266.7">26/01/2016</text>
<text x="350.6" y="271.4">DWG NO:</text>
<text x="351.6" y="279.3">REV</text>
<text x="372" y="279.4">SIZE</text>
<text x="391" y="279.6">SHEET</text>
<text x="358.7" y="284.1">2</text>
<text x="377.9" y="283.8">A3</text>
<text x="397.7" y="283.8">5 /12</text>
</g>
</svg>
